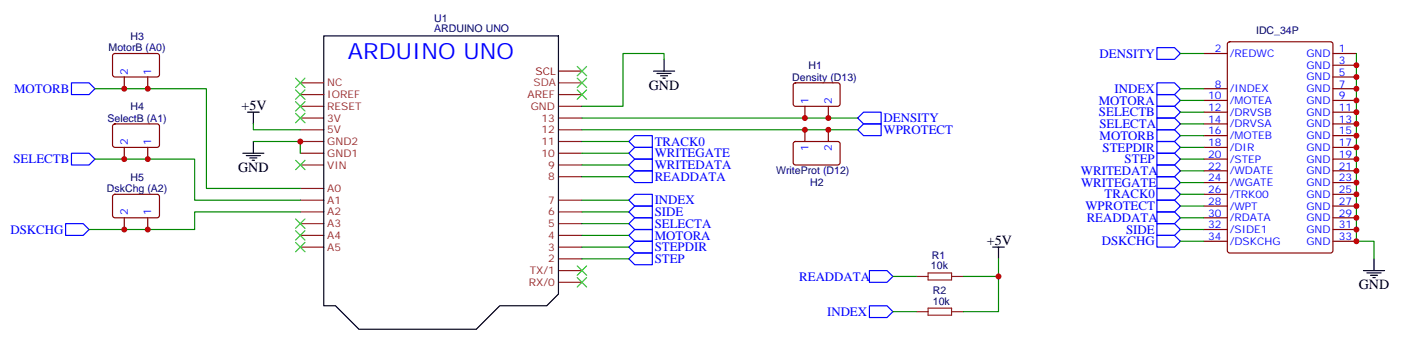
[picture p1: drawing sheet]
<svg xmlns="http://www.w3.org/2000/svg" width="421mm" height="103mm" viewBox="0 0 421 103" stroke-linecap="round" stroke-linejoin="round" font-family="sans-serif">
<g fill="none" stroke="#8c2424" stroke-width=".35">
<path d="M90.3 39h7M90.3 35.5h7M90.3 32h7M90.3 28.4h7M90.3 24.9h7M167.9 39h7M167.9 35.5h7M167.9 32h7M167.9 28.4h7M90.3 49.6h7M90.3 46.1h7M90.3 42.5h7"/>
<path d="M90.3 56.7h7M167.9 53.1h7M167.9 49.6h7M167.9 46.1h7M167.9 42.5h7M90.3 74.3h7M90.3 70.8h7M90.3 67.2h7M90.3 63.7h7M90.3 60.2h7M167.9 77.8h7M167.9 74.3h7"/>
<path d="M167.9 70.8h7M167.9 67.2h7M167.9 63.7h7M167.9 60.2h7M167.9 84.9h7M167.9 81.4h7M275.5 93.7h3.5M275.5 83.1h3.5M279 92.6h7.1v2.2h-7.1zM279 82.1h7.1v2.1h-7.1zM286.1 93.7h3.5M286.1 83.1h3.5"/>
</g>
<path d="M167.9 24.9h7" fill="none" stroke="#933" stroke-width=".35"/>
<path d="M167.9 21.4h7" fill="none" stroke="#900" stroke-width=".35"/>
<g fill="none" stroke="#000" stroke-width=".35">
<path d="M97.3 10.8h70.6v77.6l-3.5 3.5h-14.2l-7 7.1h-35.3l-7-7.1h-3.6zM199.6 17.9v3.5M74.4 33.7h3.5M76.2 33.7v3.6M196.5 21.4h6.3M197.5 22.1h4.3M198.6 22.8h2.1M199.3 23.5h.7M73 46.1h6.3M74 46.8h4.3M75.1 47.5h2.1M75.8 48.2h.7"/>
<path d="M76.2 42.5v3.6M298.4 74.3h3.5M300.2 74.3v3.5M413.1 77.8v3.6M409.9 81.4h6.3M411 82.1h4.2M412 82.8h2.1M412.7 83.5h.7"/>
</g>
<g fill="none" stroke="#870000" stroke-width=".35">
<path d="M34.1 16.3l.4-.2h13l.4 .7v5.9l-.7 .4h-12.9l-.5-.7v-5.6zM361.9 16.1h7.1M369.2 12.8l.5-.2h30.3l.7 .4v62.4l-.4 .6-30.6 .1-.7-.5v-62.3zM400.7 16.1h7.1M400.7 19.6h7.1M34.1 37.5l.4-.2h13l.4 .7v5.9l-.7 .4-12.9-.1-.5-.6v-5.6zM37.4 23.1v3.6M44.4 23.1v3.6M238.7 25.1l.4-.2 13 .1 .5 .6-.1 5.9-.7 .5-12.9-.1-.5-.6v-5.7zM242 32v3.5M242 39v3.5M249 32v3.5"/>
<path d="M249 39v3.5M361.9 26.7h7.1M361.9 30.2h7.1M361.9 33.7h7.1M361.9 37.3h7.1M400.7 23.1h7.1M400.7 26.7h7.1M400.7 30.2h7.1M400.7 33.7h7.1M400.7 37.3h7.1M34.1 58.6l.4-.2 13 .1 .4 .6v5.9l-.7 .5-12.9-.1-.5-.6v-5.7zM37.4 44.3v3.5"/>
<path d="M44.4 44.3v3.5M238.7 42.8l.4-.3 13 .1 .5 .7-.1 5.9-.7 .4-12.9-.1-.5-.6v-5.6zM361.9 40.8h7.1M361.9 44.3h7.1M361.9 47.8h7.1M361.9 51.4h7.1M361.9 54.9h7.1M361.9 58.4h7.1M400.7 40.8h7.1M400.7 44.3h7.1M400.7 47.8h7.1M400.7 51.4h7.1"/>
<path d="M400.7 54.9h7.1M400.7 58.4h7.1M37.4 65.5v3.5M44.4 65.5v3.5M361.9 61.9h7.1M361.9 65.5h7.1M361.9 69h7.1M361.9 72.5h7.1M400.7 61.9h7.1M400.7 65.5h7.1M400.7 69h7.1M400.7 72.5h7.1"/>
</g>
<g fill="none" stroke="#008700" stroke-width=".35">
<path d="M199.6 17.9v-1.8h-12.3v15.9h-12.4M354.9 16.1h7M407.8 16.1v56.4h5.3v5.3M28.5 26.7h33.6v30h28.2M76.2 37.3v1.7h14.1M174.9 35.5h82.9M174.9 39h82.9M354.9 26.7h7M354.9 30.2h7M354.9 33.7h7M354.9 37.3h7M28.5 47.8h30v12.4h31.8"/>
<path d="M76.2 42.5h14.1v3.6M174.9 53.1h14.2M174.9 49.6h14.2M174.9 46.1h14.2M174.9 42.5h14.2M354.9 40.8h7M354.9 44.3h7M354.9 47.8h7M354.9 51.4h7M354.9 54.9h7M354.9 58.4h7M90.3 63.7h-31.8v5.3h-31.7"/>
<path d="M174.9 77.8h14.2M174.9 74.3h14.2M174.9 70.8h14.2M174.9 67.2h14.2M174.9 63.7h14.2M174.9 60.2h14.2M300.2 77.8v5.3h-10.6M354.9 61.9h7M354.9 65.5h7M354.9 69h7M354.9 72.5h7M268.4 83.1h7.1"/>
<path d="M268.4 93.7h7.1M300.2 83.1v10.6h-10.6"/>
</g>
<g fill="none" stroke="#00f" stroke-width=".35">
<path d="M347.8 14.3h5.3l1.8 1.8-1.8 1.8h-5.3zM21.5 24.9h5.3l1.7 1.8-1.7 1.7h-5.3zM259.6 33.7h5.3v3.6h-5.3l-1.8-1.8zM259.6 37.3h5.3v3.5h-5.3l-1.8-1.8zM347.8 24.9h5.3l1.8 1.8-1.8 1.7h-5.3zM347.8 28.4h5.3l1.8 1.8-1.8 1.8h-5.3zM347.8 32h5.3l1.8 1.7-1.8 1.8h-5.3zM347.8 35.5h5.3l1.8 1.8-1.8 1.7h-5.3zM347.8 39h5.3l1.8 1.8-1.8 1.7h-5.3zM21.5 46.1h5.3l1.7 1.7-1.7 1.8h-5.3zM190.8 58.4h5.3v3.5h-5.3l-1.7-1.7zM190.8 47.8h5.3v3.6h-5.3l-1.7-1.8z"/>
<path d="M190.8 44.3h5.3v3.5h-5.3l-1.7-1.7zM190.8 40.8h5.3v3.5h-5.3l-1.7-1.8zM190.8 51.4h5.3v3.5h-5.3l-1.7-1.8zM347.8 42.5h5.3l1.8 1.8-1.8 1.8h-5.3zM347.8 46.1h5.3l1.8 1.7-1.8 1.8h-5.3zM347.8 49.6h5.3l1.8 1.8-1.8 1.7h-5.3zM347.8 53.1h5.3l1.8 1.8-1.8 1.8h-5.3zM347.8 56.7h5.3l1.8 1.7-1.8 1.8h-5.3zM19.7 67.2h5.3l1.8 1.8-1.8 1.8h-5.3zM190.8 69h5.3v3.5h-5.3l-1.7-1.7zM190.8 65.5h5.3v3.5h-5.3l-1.7-1.8zM190.8 72.5h5.3v3.6h-5.3l-1.7-1.8z"/>
<path d="M190.8 76.1h5.3v3.5h-5.3l-1.7-1.8zM190.8 61.9h5.3v3.6h-5.3l-1.7-1.8zM347.8 60.2h5.3l1.8 1.7-1.8 1.8h-5.3zM347.8 63.7h5.3l1.8 1.8-1.8 1.7h-5.3zM347.8 67.2h5.3l1.8 1.8-1.8 1.8h-5.3zM347.8 70.8h5.3l1.8 1.7-1.8 1.8h-5.3zM261.4 81.4h5.3l1.7 1.7-1.7 1.8h-5.3zM261.4 91.9h5.3l1.7 1.8-1.7 1.8h-5.3z"/>
</g>
<g fill="none" stroke="#3c3" stroke-width=".35">
<path d="M173.5 20l2.9 2.8M176.4 20l-2.9 2.8M88.9 23.5l2.8 2.8M88.9 27l2.8 2.8M88.9 30.6l2.8 2.8M88.9 34.1l2.8 2.8M91.7 23.5l-2.8 2.8M91.7 27l-2.8 2.8M91.7 30.6l-2.8 2.8M91.7 34.1l-2.8 2.8M173.5 23.5l2.9 2.8M173.5 27l2.9 2.8"/>
<path d="M176.4 23.5l-2.9 2.8M176.4 27l-2.9 2.8M88.9 48.2l2.8 2.8M91.7 48.2l-2.8 2.8M88.9 65.8l2.8 2.9M88.9 69.4l2.8 2.8M88.9 72.9l2.8 2.8M91.7 65.8l-2.8 2.9M91.7 69.4l-2.8 2.8M91.7 72.9l-2.8 2.8M173.5 79.9l2.9 2.9M176.4 79.9l-2.9 2.9"/>
<path d="M173.5 83.5l2.9 2.8M176.4 83.5l-2.9 2.8"/>
</g>
<g fill="#c00">
<circle cx="407.8" cy="19.6" r=".88"/>
<circle cx="407.8" cy="23.1" r=".88"/>
<circle cx="407.8" cy="26.7" r=".88"/>
<circle cx="407.8" cy="30.2" r=".88"/>
<circle cx="407.8" cy="33.7" r=".88"/>
<circle cx="407.8" cy="37.3" r=".88"/>
<circle cx="407.8" cy="40.8" r=".88"/>
<circle cx="407.8" cy="44.3" r=".88"/>
<circle cx="407.8" cy="47.8" r=".88"/>
<circle cx="407.8" cy="51.4" r=".88"/>
<circle cx="407.8" cy="54.9" r=".88"/>
<circle cx="407.8" cy="58.4" r=".88"/>
<circle cx="407.8" cy="61.9" r=".88"/>
<circle cx="407.8" cy="65.5" r=".88"/>
<circle cx="407.8" cy="69" r=".88"/>
<circle cx="407.8" cy="72.5" r=".88"/>
<circle cx="300.2" cy="83.1" r=".88"/>
<circle cx="90.3" cy="42.5" r=".88"/>
<circle cx="44.4" cy="26.7" r=".88"/>
<circle cx="37.4" cy="26.7" r=".88"/>
<circle cx="44.4" cy="47.8" r=".88"/>
<circle cx="37.4" cy="47.8" r=".88"/>
<circle cx="44.4" cy="69" r=".88"/>
<circle cx="37.4" cy="69" r=".88"/>
<circle cx="249" cy="35.5" r=".88"/>
<circle cx="242" cy="35.5" r=".88"/>
<circle cx="242" cy="39" r=".88"/>
<circle cx="249" cy="39" r=".88"/>
</g>
<text font-size="6.7" fill="#00f" x="104.6" y="17.7">ARDUINO UNO</text>
<g font-size="4.2">
<text x="195.1" y="27">GND</text>
<text x="72.6" y="33">+5V</text>
<text x="71.6" y="51.7">GND</text>
<text x="296.7" y="73.6">+5V</text>
<text x="408.5" y="87">GND</text>
</g>
<g font-size="3.9" fill="#00f">
<text x="330.6" y="17.3">DENSITY</text>
<text x="4.2" y="27.9">MOTORB</text>
<text x="335.1" y="27.9">INDEX</text>
<text x="330.3" y="31.4">MOTORA</text>
<text x="330.4" y="35">SELECTB</text>
<text x="265.6" y="36.7">DENSITY</text>
<text x="265.6" y="40.3">WPROTECT</text>
<text x="330.5" y="38.5">SELECTA</text>
<text x="196.8" y="47.3">WRITEGATE</text>
<text x="196.8" y="43.8">TRACK0</text>
<text x="330.6" y="42">MOTORB</text>
<text x="331.5" y="45.6">STEPDIR</text>
<text x="4.1" y="49.1">SELECTB</text>
<text x="196.8" y="50.8">WRITEDATA</text>
<text x="325" y="52.6">WRITEDATA</text>
<text x="338.1" y="49.1">STEP</text>
<text x="196.8" y="54.4">READDATA</text>
<text x="325" y="56.1">WRITEGATE</text>
<text x="332.1" y="59.7">TRACK0</text>
<text x="196.8" y="61.4">INDEX</text>
<text x="196.8" y="65">SIDE</text>
<text x="326.3" y="63.2">WPROTECT</text>
<text x="3.1" y="70.3">DSKCHG</text>
<text x="196.8" y="68.5">SELECTA</text>
<text x="326.7" y="66.7">READDATA</text>
<text x="338.5" y="70.3">SIDE</text>
<text x="196.8" y="72">MOTORA</text>
<text x="196.8" y="75.5">STEPDIR</text>
<text x="331.2" y="73.8">DSKCHG</text>
<text x="196.8" y="79.1">STEP</text>
<text x="240.3" y="84.4">READDATA</text>
<text x="248.6" y="94.9">INDEX</text>
</g>
<g font-size="3.2" fill="#000080">
<text x="39.2" y="12">H3</text>
<text x="130.5" y="9.7">ARDUINO UNO</text>
<text x="130.5" y="6.5">U1</text>
<text x="377.6" y="10.1">IDC_34P</text>
<text x="32.6" y="15.4">MotorB (A0)</text>
<text x="243.1" y="20.8">H1</text>
<text x="238.2" y="24.4">Density (D13)</text>
<text x="39.2" y="33.2">H4</text>
<text x="32.3" y="36.6">SelectB (A1)</text>
<text x="233.3" y="52.4">WriteProt (D12)</text>
<text x="32.1" y="57.7">DskChg (A2)</text>
<text x="39.2" y="54.3">H5</text>
<text x="243.5" y="56">H2</text>
<text x="280.1" y="78">R1</text>
<text x="279.9" y="81">10k</text>
<text x="280.4" y="88.4">R2</text>
<text x="280.4" y="91.6">10k</text>
</g>
<g font-size="3.2" fill="#00f">
<text x="365.2" y="15.7">2</text>
<text x="369.7" y="17.1">/REDWC</text>
<text x="392.7" y="17.1">GND</text>
<text x="402.5" y="15.7">1</text>
<text x="38.4" y="22.4" transform="rotate(-90 38.4 22.4)">2</text>
<text x="45.5" y="22.4" transform="rotate(-90 45.5 22.4)">1</text>
<text x="392.7" y="20.7">GND</text>
<text x="402.5" y="19.3">3</text>
<text x="402.5" y="22.8">5</text>
<text x="363.2" y="29.8">10</text>
<text x="365.2" y="26.3">8</text>
<text x="369.7" y="27.7">/INDEX</text>
<text x="392.7" y="24.2">GND</text>
<text x="392.7" y="27.7">GND</text>
<text x="402.5" y="26.3">7</text>
<text x="402.5" y="29.8">9</text>
<text x="243" y="31.3" transform="rotate(-90 243 31.3)">1</text>
<text x="250.1" y="31.3" transform="rotate(-90 250.1 31.3)">2</text>
<text x="363.2" y="33.4">12</text>
<text x="369.7" y="31.3">/MOTEA</text>
<text x="369.7" y="34.8">/DRVSB</text>
<text x="392.7" y="31.3">GND</text>
<text x="392.7" y="34.8">GND</text>
<text x="402.5" y="33.4">11</text>
<text x="363.2" y="36.9">14</text>
<text x="363.2" y="40.4">16</text>
<text x="369.7" y="38.3">/DRVSA</text>
<text x="369.7" y="41.8">/MOTEB</text>
<text x="392.7" y="38.3">GND</text>
<text x="392.7" y="41.8">GND</text>
<text x="402.5" y="36.9">13</text>
<text x="402.5" y="40.4">15</text>
<text x="38.4" y="43.6" transform="rotate(-90 38.4 43.6)">2</text>
<text x="45.5" y="43.6" transform="rotate(-90 45.5 43.6)">1</text>
<text x="243" y="45.3" transform="rotate(-90 243 45.3)">1</text>
<text x="250.1" y="45.3" transform="rotate(-90 250.1 45.3)">2</text>
<text x="363.2" y="44">18</text>
<text x="363.2" y="47.5">20</text>
<text x="369.7" y="45.4">/DIR</text>
<text x="392.7" y="45.4">GND</text>
<text x="402.5" y="44">17</text>
<text x="402.5" y="47.5">19</text>
<text x="363.2" y="51">22</text>
<text x="369.7" y="48.9">/STEP</text>
<text x="369.7" y="52.4">/WDATE</text>
<text x="392.7" y="48.9">GND</text>
<text x="392.7" y="52.4">GND</text>
<text x="402.5" y="51">21</text>
<text x="363.2" y="54.5">24</text>
<text x="363.2" y="58.1">26</text>
<text x="369.7" y="56">/WGATE</text>
<text x="369.7" y="59.5">/TRK00</text>
<text x="392.7" y="56">GND</text>
<text x="392.7" y="59.5">GND</text>
<text x="402.5" y="54.5">23</text>
<text x="402.5" y="58.1">25</text>
<text x="38.4" y="64.8" transform="rotate(-90 38.4 64.8)">2</text>
<text x="45.5" y="64.8" transform="rotate(-90 45.5 64.8)">1</text>
<text x="363.2" y="61.6">28</text>
<text x="363.2" y="65.1">30</text>
<text x="369.7" y="63">/WPT</text>
<text x="392.7" y="63">GND</text>
<text x="402.5" y="61.6">27</text>
<text x="402.5" y="65.1">29</text>
<text x="363.2" y="68.7">32</text>
<text x="369.7" y="66.5">/RDATA</text>
<text x="369.7" y="70.1">/SIDE1</text>
<text x="392.7" y="66.5">GND</text>
<text x="392.7" y="70.1">GND</text>
<text x="402.5" y="68.7">31</text>
<text x="363.2" y="72.2">34</text>
<text x="369.7" y="73.6">/DSKCHG</text>
<text x="392.7" y="73.6">GND</text>
<text x="402.5" y="72.2">33</text>
</g>
<text font-size="3.2" fill="#900" x="161" y="22.4">SCL</text>
<g font-size="3.2" fill="#8d2323">
<text x="98.4" y="29.5">IOREF</text>
<text x="98.4" y="26">NC</text>
<text x="158.6" y="29.5">AREF</text>
<text x="98.4" y="33">RESET</text>
<text x="159.5" y="33">GND</text>
<text x="98.4" y="40.1">5V</text>
<text x="98.4" y="36.5">3V</text>
<text x="162.8" y="40.1">12</text>
<text x="162.8" y="36.5">13</text>
<text x="98.4" y="47.1">GND1</text>
<text x="98.4" y="43.6">GND2</text>
<text x="162.8" y="47.1">10</text>
<text x="162.8" y="43.6">11</text>
<text x="98.4" y="50.7">VIN</text>
<text x="164.8" y="50.7">9</text>
<text x="98.4" y="57.7">A0</text>
<text x="164.8" y="54.2">8</text>
<text x="98.4" y="64.8">A2</text>
<text x="98.4" y="61.2">A1</text>
<text x="164.8" y="64.8">6</text>
<text x="164.8" y="61.2">7</text>
<text x="98.4" y="71.8">A4</text>
<text x="98.4" y="68.3">A3</text>
<text x="164.8" y="71.8">4</text>
<text x="164.8" y="68.3">5</text>
<text x="98.4" y="75.4">A5</text>
<text x="164.8" y="75.4">3</text>
<text x="159.2" y="82.4">TX/1</text>
<text x="164.8" y="78.9">2</text>
<text x="159" y="85.9">RX/0</text>
</g>
<text font-size="3.2" fill="#933" x="160.4" y="26">SDA</text>
</svg>
